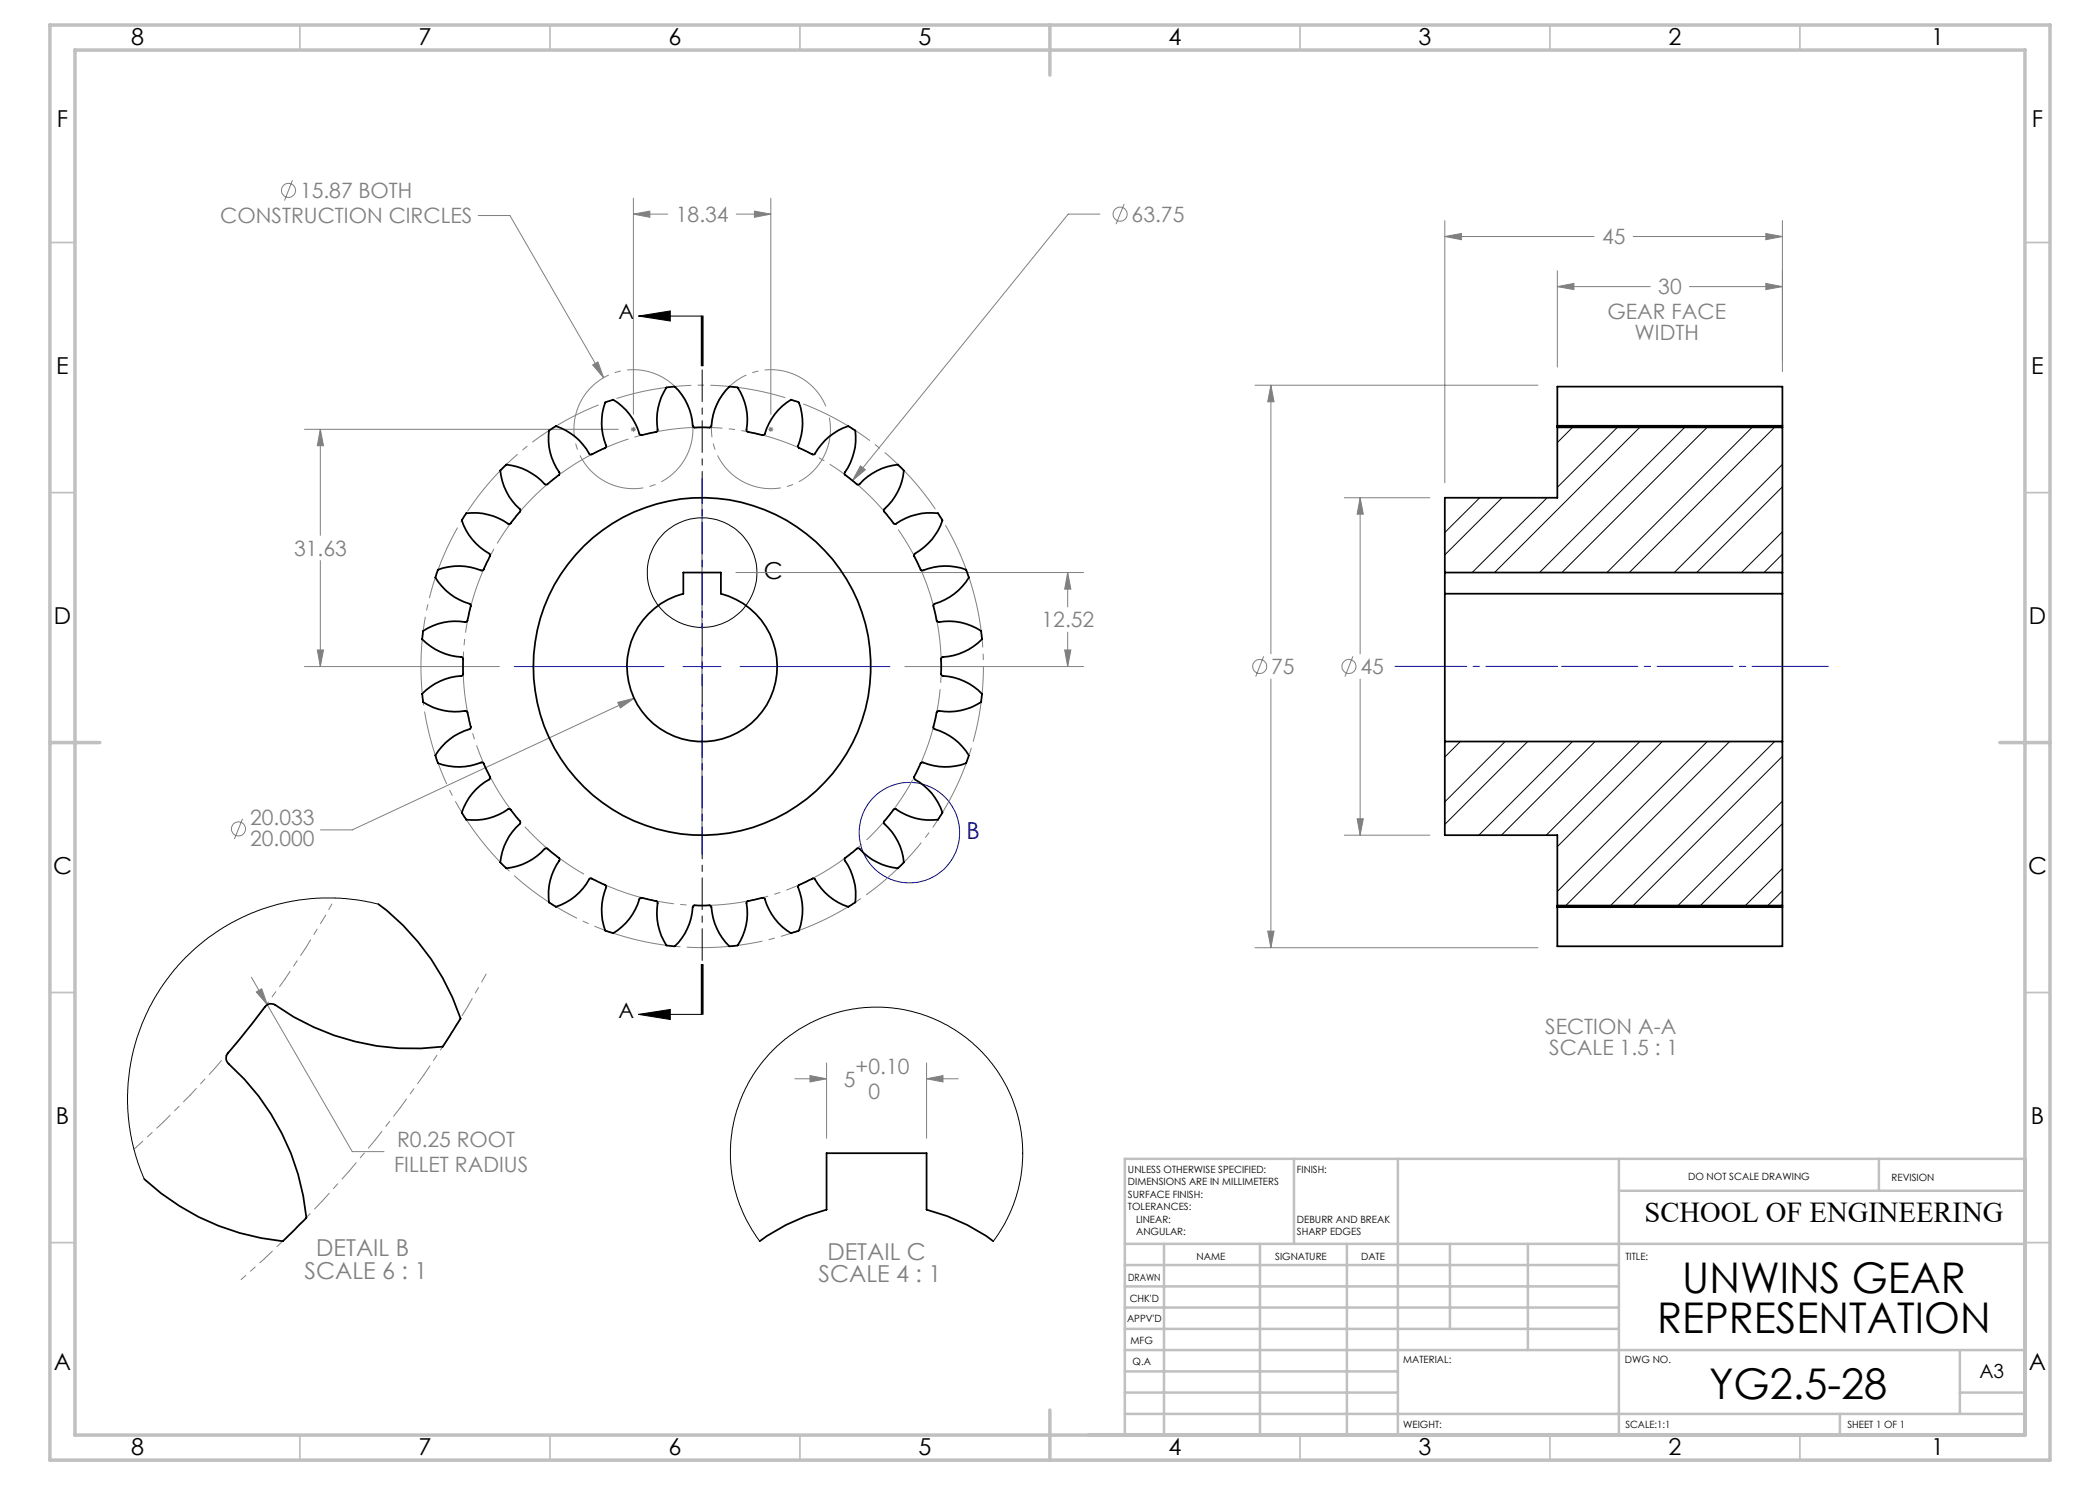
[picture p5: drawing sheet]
<svg xmlns="http://www.w3.org/2000/svg" width="420mm" height="297mm" viewBox="0 0 420 297" stroke-linecap="round" stroke-linejoin="round" font-family="sans-serif">
<g fill="none" stroke="#c0c0c0" stroke-width=".35">
<path d="M60 5v5M110 5v5M160 5v5M260 5v5M310 5v5M360 5v5M10 48.5h5M405 48.5h5M10 98.5h5M405 98.5h5M10 198.5h5M405 198.5h5"/>
<path d="M10 248.5h5M405 248.5h5M60 287v5M110 287v5M160 287v5M260 287v5M310 287v5M360 287v5"/>
</g>
<g fill="none" stroke="#c0c0c0" stroke-width=".5">
<path d="M258.8 231.8v17M279.6 231.8v55.2M323.8 231.8v55.2M323.8 238.2h81.2M375.8 231.8v6.4M225 248.8h180M225 257.3h98.8M225 253h98.8M232.8 248.8v38.2M252 248.8v38.2M269.4 248.8v38.2M290 248.8v17"/>
<path d="M305.6 248.8v21.2M225 265.8h98.8M225 261.5h98.8M225 278.5h54.6M225 274.3h54.6M225 270h180M392 278.5h13M392 270v12.8M217.8 287h187.2v-55.2h-180v55.2M225 282.8h180M368 282.8v4.2"/>
</g>
<path d="M10 5h400v287h-400zM15 10h390v277h-390zM210 5v10M10 148.5h10M400 148.5h10M210 282v10" fill="none" stroke="#c0c0c0" stroke-width=".7"/>
<g fill="none" stroke="#808080" stroke-width=".2">
<path d="M58.5 36.1l-1.6 4M126.7 39.6v43.3M154.2 39.6v43.3M95.6 43.1h6.4l18.7 32.5M126.7 42.8l3.3-.6v1.3zM126.7 42.8h6.9M147.2 42.8h7M150.9 42.2l3.3 .6-3.3 .7zM220 42.8h-6.4l-43.1 53.3M224.8 40.8l-1.6 4M289 47.3l3.3-.6v1.2zM289 44.1v52.5"/>
<path d="M289 47.3h29.8M311.5 57.3l3.3-.6v1.2zM311.5 54.1v19.3M311.5 57.3h18.6M326.6 47.3h29.9M337.9 57.3h18.6M353.2 56.7l3.3 .6-3.3 .6zM353.2 46.7l3.3 .6-3.3 .6zM356.5 44.1v30.2M118.5 73l1.1-.6 1.1 3.2zM251 77h56.6M254.2 77l.6 3.4h-1.3z"/>
<path d="M254.2 77v53.8M60.9 85.9h62.7M64.1 85.9l.6 3.2h-1.2zM64.1 85.9v21.2M126.2 85.9h1M126.3 85.5l.7 .7M126.7 85.4v1M127 85.5l-.7 .7M153.7 85.9h1M153.8 85.5l.7 .7M154.2 85.4v1M154.5 85.5l-.7 .7"/>
<path d="M172.1 93.2l1 .7-2.6 2.2zM268.9 99.6h17.1M272 99.6l.7 3.2h-1.3zM272 99.6v31.2M64.1 112.1v21.2M147.2 114.5h69.5M213.5 114.5l.7 3.3h-1.3zM213.5 114.5v6.9M60.9 133.3h39M63.5 130h1.2l-.6 3.3zM126.8 139.7l-56.4 26.3h-6.3M181 133.3h35.7"/>
<path d="M212.9 130h1.3l-.7 3.3zM213.5 126.4v6.9M252.7 131.3l-1.6 4M254.2 135.8v53.7M270.6 131.3l-1.6 4M272 135.8v31.2M123.5 140.5l3.3-.8-2.7 1.9zM48.5 163.8l-1.6 4M268.9 167h17.1M271.4 163.8h1.3l-.7 3.2zM50.3 195.4l20.1 34.9h6.4M51.3 198.4l1.1-.6 1 3.1z"/>
<path d="M251 189.5h56.6M253.5 186.2h1.3l-.6 3.3zM159 215.8h6.3M162 215.1l3.3 .7-3.3 .6zM165.3 212.6v15M185.3 215.8l3.3-.7v1.3zM185.3 212.6v15M185.3 215.8h6.4"/>
<circle cx="57.7" cy="38.1" r="1.41"/>
<circle cx="224" cy="42.8" r="1.4"/>
<circle cx="252" cy="133.3" r="1.41"/>
<circle cx="269.8" cy="133.3" r="1.41"/>
<circle cx="47.7" cy="165.8" r="1.41"/>
</g>
<g fill="none" stroke="#000" stroke-width=".2">
<path d="M127.7 63.2h12.7M127.7 63.2l6.4-1v2zM140.3 63.2v10zM140.4 63.2v10M140.6 63.2v10M140.3 192.9v10M140.4 192.9v10M140.6 192.9v10M127.7 202.9h12.7M127.7 202.9l6.4-1v2z"/>
<circle cx="140.4" cy="114.5" r="11"/>
</g>
<circle cx="181.9" cy="166.5" r="10" fill="none" stroke="#000080" stroke-width=".2"/>
<path d="M138.1 82.4a11.9 11.9 0 0 0-19.9-4.9 11.9 11.9 0 0 0 5.2 19.8 11.9 11.9 0 0 0 14.9-14l-.2-.9M165.6 82.4a11.9 11.9 0 0 0-19.9-4.9 11.9 11.9 0 0 0 5.2 19.8 11.9 11.9 0 0 0 14.9-14l-.2-.9" fill="none" stroke="#808080" stroke-width=".2" stroke-dasharray="15.2 1.3 1.3 1.3" stroke-dashoffset="-1.2" stroke-linecap="butt"/>
<path d="M194.2 116.8a56.2 56.2 0 0 0-94.2-22.6 56.2 56.2 0 0 0 25.9 93.4 56.2 56.2 0 0 0 69.1-67.9l-.8-2.9" fill="none" stroke="#808080" stroke-width=".2" stroke-dasharray="15.2 1.3 1.3 1.3" stroke-dashoffset="2.4" stroke-linecap="butt"/>
<path d="M186.2 119.3a47.8 47.8 0 0 0-80.2-19.2 47.8 47.8 0 0 0 22.1 79.4 47.8 47.8 0 0 0 58.7-57.8l-.6-2.4" fill="none" stroke="#808080" stroke-width=".2" stroke-dasharray="15.2 1.3 1.3 1.3" stroke-dashoffset=".3" stroke-linecap="butt"/>
<path d="M140.4 202.9v-139.7" fill="none" stroke="#000" stroke-width=".2" stroke-dasharray="6.3 1.3 1.3 1.3" stroke-dashoffset="-.6"/>
<path d="M48.2 255.9l4.7-4.2" fill="none" stroke="#808080" stroke-width=".2" stroke-dasharray="15.2 1.3 1.3 1.3" stroke-dashoffset="14"/>
<path d="M84.8 215l4.5-6.8M89.3 208.2l4.3-6.9M69.8 234.2l5.3-6.2M75.1 228l4.9-6.4M80 221.6l4.8-6.6M52.9 251.7l5.9-5.6M58.8 246.1l5.6-5.9M64.4 240.2l5.4-6" fill="none" stroke="#808080" stroke-width=".2" stroke-dasharray="15.2 1.3 1.3 1.3" stroke-dashoffset="13.1"/>
<path d="M57 195.8l4.2-6.2M61.2 189.6l3.9-6.5M38 219.1l5.1-5.6M43.1 213.5l4.9-5.7M48 207.8l4.6-5.9M52.6 201.9l4.4-6.1M93.6 201.3l3.6-6.5M27.2 229.5l5.5-5.1M32.7 224.4l5.3-5.3" fill="none" stroke="#808080" stroke-width=".2" stroke-dasharray="15.2 1.3 1.3 1.3" stroke-dashoffset="13.4"/>
<path d="M26.8 229.8l.4-.3" fill="none" stroke="#808080" stroke-width=".2" stroke-dasharray="15.2 1.3 1.3 1.3"/>
<path d="M65.1 183.1l2-3.5" fill="none" stroke="#808080" stroke-width=".2" stroke-dasharray="15.2 1.3 1.3 1.3" stroke-dashoffset="15.1"/>
<path d="M366.5 133.3h-55" fill="none" stroke="#00f" stroke-width=".2" stroke-dasharray="15.2 1.3 1.3 1.3" stroke-dashoffset="-.8"/>
<path d="M279 133.3h32.5" fill="none" stroke="#00f" stroke-width=".2" stroke-dasharray="15.2 1.3 1.3 1.3" stroke-dashoffset=".9"/>
<path d="M140.4 95.7v30M102.9 133.3h29.9M136.6 133.3h7.6M140.4 129.5v7.6M148 133.3h30M140.4 140.9v29.9" fill="none" stroke="#00f" stroke-width=".2"/>
<path d="M127.7 202.9l6.4-1v2zM127.7 63.2l6.4-1v2z" fill="#000"/>
<path d="M118.5 73l2.2 2.6-1.1-3.2zM64.1 85.9l.6 3.2h-1.2zM63.5 130h1.2l-.6 3.3zM126.7 42.8l3.3-.6v1.3zM150.9 42.2l3.3 .6-3.3 .7zM212.9 130h1.3l-.7 3.3zM213.5 114.5l.7 3.3h-1.3zM172.1 93.2l-1.6 2.9 2.6-2.2zM123.5 140.5l.6 1.1 2.7-1.9zM253.5 186.2h1.3l-.6 3.3zM254.2 77l.6 3.4h-1.3zM353.2 56.7l3.3 .6-3.3 .6zM311.5 57.3l3.3-.6v1.2zM271.4 163.8h1.3l-.7 3.2zM272 99.6l.7 3.2h-1.3zM289 47.3l3.3-.6v1.2zM353.2 46.7l3.3 .6-3.3 .6zM51.3 198.4l2.1 2.5-1-3.1zM162 215.1l3.3 .7-3.3 .6zM185.3 215.8l3.3-.7v1.3z" fill="#808080"/>
<g fill="none" stroke="#000" stroke-width=".35">
<path d="M100.6 93.5l.6-.6a12.9 12.9 0 0 1 7.9 4h.4l2.3-1.9 .1-.3a12.9 12.9 0 0 1-2.1-8.6l1.4-.9a12.5 12.5 0 0 1 6.8 5.7h.3l2.7-1.3 .2-.3a12.8 12.8 0 0 1-.2-8.8l1.6-.6a13.5 13.5 0 0 1 5.5 7.1l.2 .1 3-.7 .2-.3a12.3 12.3 0 0 1 1.8-8.6l1.6-.2a12.2 12.2 0 0 1 3.7 8.1l.3 .1h3.1l.2-.1a13 13 0 0 1 3.7-8.1l1.6 .2a12.3 12.3 0 0 1 1.8 8.6l.7 .4 2.6 .6 .3-.1a12.7 12.7 0 0 1 5.3-7.1l1.6 .6a12.3 12.3 0 0 1-.2 8.8l.2 .3 2.8 1.3h.2a13.2 13.2 0 0 1 6.9-5.7l1.4 .9a13.5 13.5 0 0 1-2.2 8.7l2.5 2.1h.4a12.3 12.3 0 0 1 7.8-4l1.2 1.2a12.4 12.4 0 0 1-4 7.9v.3l1.9 2.4 .3 .1a12.9 12.9 0 0 1 8.6-2.1l.9 1.4a13.9 13.9 0 0 1-5.7 6.8l1.3 3.1 .4 .1a12.1 12.1 0 0 1 8.7-.2l.6 1.6a13.5 13.5 0 0 1-7.1 5.4v.2l.6 3 .3 .3a11.8 11.8 0 0 1 8.6 1.8l.2 1.6a12.3 12.3 0 0 1-8.1 3.7l-.1 .2v3.2l.1 .2a12.3 12.3 0 0 1 8.1 3.7l-.2 1.6a12.4 12.4 0 0 1-8.6 1.8l-.3 .3-.6 2.9 .1 .3a12.7 12.7 0 0 1 7 5.4l-.6 1.5a12.3 12.3 0 0 1-8.8-.1l-.3 .2-1.3 2.8v.2a13.2 13.2 0 0 1 5.7 6.8l-.9 1.4a13.5 13.5 0 0 1-8.6-2.1l-2.2 2.4v.5a12.1 12.1 0 0 1 4 7.8l-1.2 1.2a12.2 12.2 0 0 1-7.9-4.1l-.3 .1-2.3 1.9-.2 .3a12.9 12.9 0 0 1 2.2 8.6l-1.4 .9a13.4 13.4 0 0 1-6.9-5.7 2.66 2.66 0 0 0-1.7 .7l-1.4 .6-.1 .3a12.1 12.1 0 0 1 .2 8.8l-1.6 .6a13.5 13.5 0 0 1-5.4-7.1l-3.3 .6-.2 .3a11.8 11.8 0 0 1-1.8 8.6l-1.6 .2a13.5 13.5 0 0 1-3.7-8.1l-.2-.1h-3.1l-.3 .2a11.9 11.9 0 0 1-3.7 8l-1.6-.2a13.4 13.4 0 0 1-1.8-8.7l-3.2-.8-.3 .1a12.2 12.2 0 0 1-5.4 7l-1.6-.6a12.6 12.6 0 0 1 .2-8.8l-.2-.3-2.7-1.3h-.3a12.8 12.8 0 0 1-6.8 5.7l-1.4-.9a13.5 13.5 0 0 1 2.1-8.7l-2.4-2.1h-.5a12.1 12.1 0 0 1-7.8 4l-1.2-1.2a12.2 12.2 0 0 1 4.1-7.9l-.1-.4-1.9-2.3-.3-.1a12.9 12.9 0 0 1-8.6 2.1l-.8-1.4a12.5 12.5 0 0 1 5.6-6.8v-.3l-1.3-2.7-.3-.2a12.7 12.7 0 0 1-8.8 .1l-.5-1.5a13.5 13.5 0 0 1 7-5.4l-.6-3.3-.3-.2a12.3 12.3 0 0 1-8.6-1.8l-.2-1.6a12.3 12.3 0 0 1 8.1-3.7l.1-.2v-3.2l-.1-.2a12.6 12.6 0 0 1-8.1-3.7l.2-1.6a12.3 12.3 0 0 1 8.7-1.8l.2-.2 .7-3-.1-.3a12.7 12.7 0 0 1-7-5.4l.5-1.6a12.4 12.4 0 0 1 8.8 .2l.3-.2 1.3-2.7v-.3a12.8 12.8 0 0 1-5.6-6.8l.8-1.4a13.5 13.5 0 0 1 8.7 2.1l2.1-2.5v-.4a11.9 11.9 0 0 1-4-7.8zM311.5 85.2v.3M311.5 85.2v-7.9h45v7.9M311.5 85.5v14.1h-22.5v19.1M311.5 85.5h45M311.5 85.2h45M356.5 85.2v.3M356.5 85.5v33.2M136.7 114.5h7.5v4.2a15 15 0 0 1 8.6 23.2 15 15 0 0 1-24.7 0 15 15 0 0 1 8.6-23.2zM289 118.7v29.6M289 114.5h67.5M289 118.7h67.5"/>
<path d="M356.5 118.7v29.6M289 148.3h67.5M289 148.3v18.7h22.5v14.1M356.5 148.3v32.8M75.7 180.8a47.2 47.2 0 0 1 16.4 22.9l-3.6 5.6a47.9 47.9 0 0 1-33.7-8.4l-1.1-.1a3.6 3.6 0 0 0-1.6 1.7l-6.5 8.1a1.54 1.54 0 0 0 .1 2.2 47.7 47.7 0 0 1 15.6 30.8l-4.7 4.6a47.5 47.5 0 0 1-27.7-12.4M311.5 181.1v.3M311.5 181.4v7.9h45v-7.9M311.5 181.1h45M311.5 181.4h45M356.5 181.1v.3M151.9 248.2a38 38 0 0 1 13.4-6.3v-11.3h20v11.3a37.3 37.3 0 0 1 13.3 6.3"/>
<circle cx="140.4" cy="133.3" r="33.7"/>
</g>
<g fill="none" stroke="#000" stroke-width=".2">
<path d="M295.9 99.6l-6.9 6.9M300.4 99.6l-11.4 11.4M309.4 99.6l-15 14.9M314.5 85.5l-3 3M323.5 85.5l-12 12M327.9 85.5l-29 29M336.9 85.5l-29 29M341.4 85.5l-29 29M350.4 85.5l-29 29M354.9 85.5l-29 29M356.5 97.4l-17.2 17.1M356.5 92.9l-21.6 21.6"/>
<path d="M356.5 106.4l-8.2 8.1M356.5 110.8l-3.7 3.7M292.1 148.3l-3.1 3.1M301 148.3l-12 12.1M305.5 148.3l-16.5 16.6M314.5 148.3l-18.7 18.7M319 148.3l-18.7 18.7M328 148.3l-18.8 18.7M332.5 148.3l-21 21M341.5 148.3l-30 30M345.9 148.3l-32.7 32.8M354.9 148.3l-32.8 32.8"/>
<path d="M356.5 151.3l-29.9 29.8M356.5 160.2l-20.9 20.9M356.5 173.7l-7.4 7.4M356.5 164.7l-16.4 16.4M356.5 178.2l-2.9 2.9M75.7 180.8l-3.3-.7-3.4-.4-5.6-.1-3.7 .4-2.2 .4-4.8 1.3-4 1.6-2.5 1.3-2.9 1.8-1.8 1.2-2.6 2.2-1.8 1.7-2.3 2.6-3.4 4.8-2.2 4.1-1.8 4.6-.9 3.3-.5 2.7-.5 5.3 .1 3.4 .3 3.1 1.2 5.5 1.8 4.9M151.9 248.2l-2.3-3.6-1.7-3.7-1-3.3-.7-3.9-.1-4 .3-3.5 .8-3.8 1.4-3.6 2-3.9 2.2-2.9 2.5-2.7 1.8-1.6 2.1-1.5 3.6-2 4.1-1.5 3.7-.9 3.7-.4 4.1 .2 3.8 .6 3.5 1.1 3.8 1.8 3.6 2.3 3.4 3.1 2.7 3.3 2.2 3.7 1.6 3.8 1 3.8 .5 3.8-.1 4.4-.7 4.3-1.1 3.5-1.6 3.5-2.4 3.6"/>
</g>
<g font-size="8.5">
<text x="336.5" y="258.5">UNWINS GEAR</text>
<text x="331.4" y="266.6">REPRESENTATION</text>
<text x="341.8" y="279.7">YG2.5-28</text>
</g>
<text font-size="5.8" x="328.9" y="244.5">SCHOOL OF ENGINEERING</text>
<g font-size="4.7">
<text x="26.2" y="9">8</text>
<text x="83.7" y="9">7</text>
<text x="133.7" y="9">6</text>
<text x="183.7" y="9">5</text>
<text x="233.7" y="9">4</text>
<text x="283.7" y="9">3</text>
<text x="333.7" y="9">2</text>
<text x="386.2" y="9">1</text>
<text x="11.4" y="25.5">F</text>
<text x="406.4" y="25.5">F</text>
<text x="11.2" y="74.7">E</text>
<text x="406.2" y="74.7">E</text>
<text x="152.8" y="115.9">C</text>
<text x="10.8" y="124.7">D</text>
<text x="405.8" y="124.7">D</text>
<text x="10.6" y="174.7">C</text>
<text x="405.6" y="174.8">C</text>
<text x="11.2" y="224.7">B</text>
<text x="406.2" y="224.7">B</text>
<text x="10.8" y="274">A</text>
<text x="405.8" y="274">A</text>
<text x="26.2" y="291">8</text>
<text x="83.7" y="291">7</text>
<text x="133.7" y="291">6</text>
<text x="183.7" y="291">5</text>
<text x="233.7" y="291">4</text>
<text x="283.7" y="291">3</text>
<text x="333.7" y="291">2</text>
<text x="386.2" y="291">1</text>
</g>
<text font-size="4.7" fill="#000080" x="193.3" y="167.8">B</text>
<g font-size="4.7" fill="#808080">
<text x="63.3" y="251.3">DETAIL B</text>
<text x="165.5" y="251.9">DETAIL C</text>
<text x="60.9" y="255.8">SCALE 6 : 1</text>
<text x="163.7" y="256.4">SCALE 4 : 1</text>
</g>
<g font-size="4.2" fill="#808080">
<text x="60" y="39.7">15.87 BOTH</text>
<text x="44" y="44.7">CONSTRUCTION CIRCLES</text>
<text x="135.2" y="44.4">18.34</text>
<text x="226.3" y="44.4">63.75</text>
<text x="320.4" y="48.9">45</text>
<text x="331.7" y="58.9">30</text>
<text x="321.5" y="63.8">GEAR FACE</text>
<text x="326.9" y="68">WIDTH</text>
<text x="58.8" y="111.2">31.63</text>
<text x="208.3" y="125.5">12.52</text>
<text x="254.2" y="134.9">75</text>
<text x="272.1" y="134.9">45</text>
<text x="50" y="165">20.033</text>
<text x="50" y="169.1">20.000</text>
<text x="309" y="206.8">SECTION A-A</text>
<text x="171.1" y="214.8">+0.10</text>
<text x="309.8" y="211">SCALE 1.5 : 1</text>
<text x="168.8" y="217.3">5</text>
<text x="173.7" y="219.8">0</text>
<text x="79.4" y="229.4">R0.25 ROOT</text>
<text x="78.8" y="234.4">FILLET RADIUS</text>
</g>
<g font-size="4.2">
<text x="123.7" y="63.9">A</text>
<text x="123.7" y="203.6">A</text>
</g>
<text font-size="3.9" x="395.9" y="275.5">A3</text>
<g font-size="2">
<text x="225.6" y="234.6">UNLESS OTHERWISE SPECIFIED:</text>
<text x="225.6" y="237.1">DIMENSIONS ARE IN MILLIMETERS</text>
<text x="225.6" y="239.6">SURFACE FINISH:</text>
<text x="259.4" y="234.6">FINISH:</text>
<text x="337.6" y="236">DO NOT SCALE DRAWING</text>
<text x="378.3" y="236.2">REVISION</text>
<text x="225.6" y="242.1">TOLERANCES:</text>
<text x="227.2" y="244.6">LINEAR:</text>
<text x="259.4" y="244.6">DEBURR AND BREAK</text>
<text x="227.2" y="247.1">ANGULAR:</text>
<text x="239.3" y="252">NAME</text>
<text x="255" y="251.9">SIGNATURE</text>
<text x="259.4" y="247.1">SHARP EDGES</text>
<text x="272.2" y="251.9">DATE</text>
<text x="325.1" y="251.9">TITLE:</text>
<text x="225.6" y="256.1">DRAWN</text>
<text x="225.9" y="260.3">CHK'D</text>
<text x="225.4" y="264.4">APPV'D</text>
<text x="226.1" y="268.8">MFG</text>
<text x="226.5" y="273">Q.A</text>
<text x="280.6" y="272.5">MATERIAL:</text>
<text x="325" y="272.5">DWG NO.</text>
<text x="280.6" y="285.5">WEIGHT:</text>
<text x="325.1" y="285.6">SCALE:1:1</text>
<text x="369.5" y="285.6">SHEET 1 OF 1</text>
</g>
</svg>
